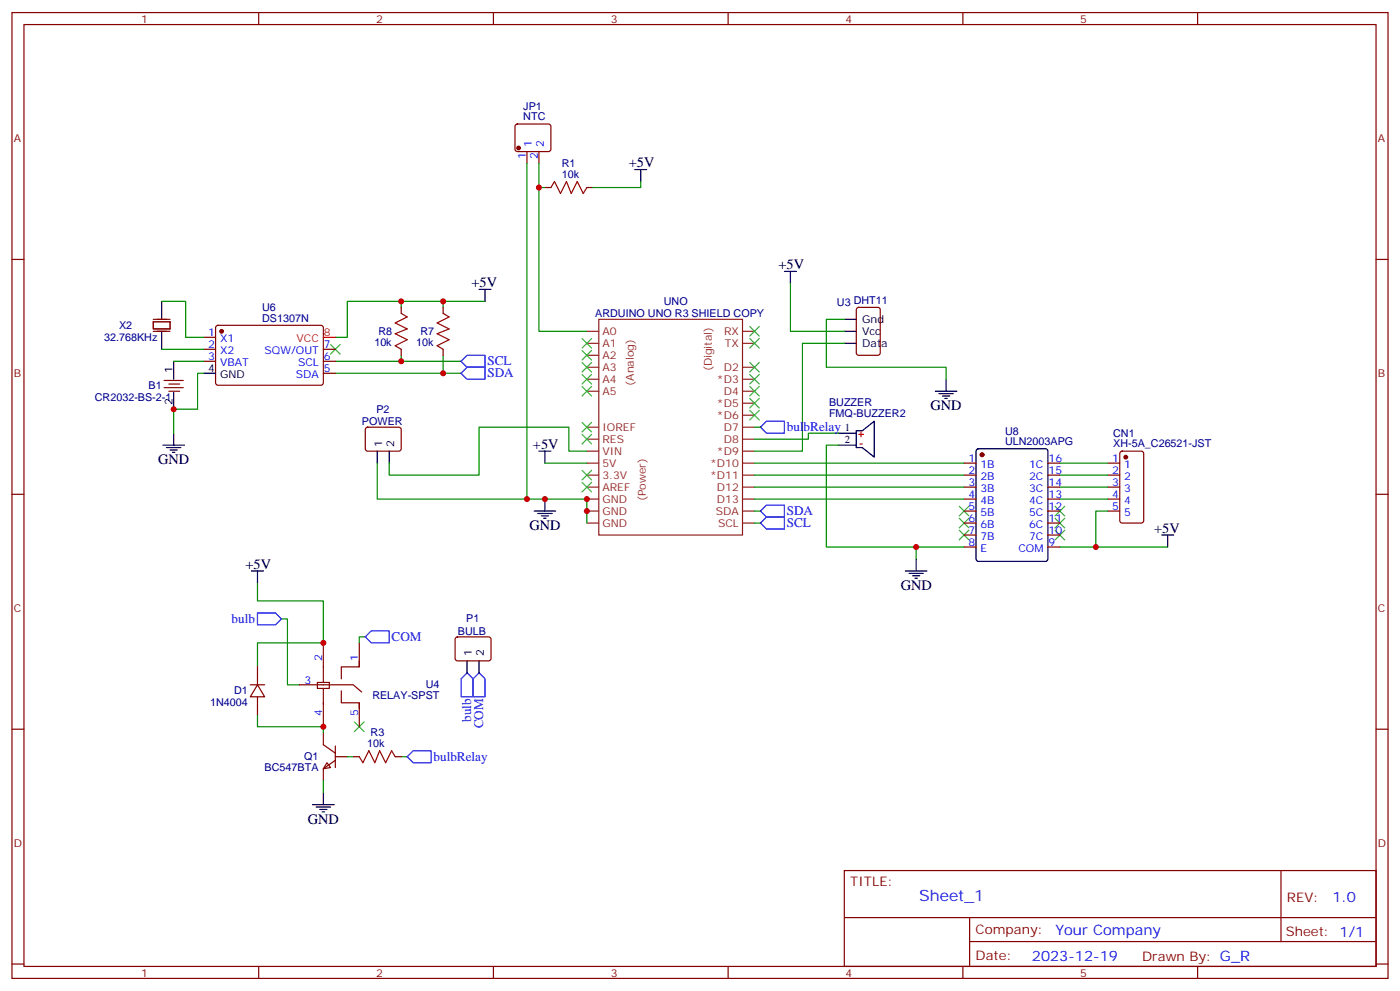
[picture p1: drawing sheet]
<svg xmlns="http://www.w3.org/2000/svg" width="412mm" height="292mm" viewBox="0 0 412 292" stroke-linecap="round" stroke-linejoin="round" font-family="sans-serif">
<g fill="none" stroke="#870000" stroke-width=".35">
<path d="M3.5 3.7h405.4v284.3h-405.4zM7.1 7.2h398.2v277.3h-398.2zM76.2 3.7v3.5M145.3 3.7v3.5M214.5 3.7v3.5M283.6 3.7v3.5M352.8 3.7v3.5M151.9 36.7l.5-.2h9.2l.5 .2 .2 .5-.1 7-.6 .4h-9.5l-.4-.7v-6.7zM155.2 44.6v3.6M158.7 44.6v3.6M160.5 55.2h1.8M172.9 55.2h1.7"/>
<path d="M3.5 76.4h3.6M405.3 76.4h3.6M60 99.3h3.5M63.7 96l.5-.2h30.6l.4 .7v16.5l-.7 .4h-30.6l-.4-.7v-16.2zM118.2 90.5v1.8M130.5 90.5v1.8M252.5 90.7l.4-.2h5.7l.6 .4 .1 13-.5 .6-5.9 .1-.6-.5-.1-12.9zM48.3 112h5.7M48.3 114.1h5.7M49.7 113.1h3.2M49.7 115.2h3.2M60 102.8h3.5"/>
<path d="M60 106.4h3.5M95.2 102.8h3.6M95.2 106.4h3.6M95.2 109.9h3.6M118.2 102.8v1.8M130.5 102.8v1.8M107.8 126l.5-.2h9.4l.5 .7-.1 5.9-.6 .4h-9.5l-.4-.7v-5.6zM284 136.3h3.5M284 139.9h3.5M308.7 136.3h3.5M308.7 139.9h3.5M326.3 136.3h3.5"/>
<path d="M326.3 139.9h3.5M330.1 133l.5-.2h5.6l.6 .5 .1 20-.5 .6-5.8 .1-.7-.5-.1-20zM3.5 145.5h3.6M284 143.4h3.5M284 146.9h3.5M284 150.5h3.5M284 154h3.5M284 157.5h3.5M308.7 143.4h3.5M308.7 146.9h3.5M308.7 150.5h3.5M308.7 154h3.5"/>
<path d="M308.7 157.5h3.5M326.3 143.4h3.5M326.3 146.9h3.5M326.3 150.5h3.5M405.3 145.5h3.6M284 161h3.5M308.7 161h3.5M75.8 196.3v5.3M95.2 189.3v11.6M105.8 194.6v1.7h-5.3v3.5M105.8 189.3v7M134.3 187.7l.5-.2 9.4 .1 .4 .6v5.9l-.7 .5-9.4-.1-.4-.6v-5.7z"/>
<path d="M3.5 214.7h3.6M73.7 201.6h4.3M75.8 201.6l2.2 3.5h-4.3zM75.8 205.1v5.3M88.2 201.6h15.9l2.4 2.1M93.5 200.9h3.5v1.8h-3.5zM95.2 202.7v11.3M95.2 215.7v3.6l3.6 2.4M98.8 219.6v6.4M100.5 203.4v3.5h5.3v1.8M105.8 206.9v7.1M405.3 214.7h3.6"/>
<path d="M96.3 224.5l1.1 1.5-2.2 .3zM98.8 223.8l-3.6 2.5v3.5M98.8 222.8h3.5M104.1 222.8h1.7M116.4 222.8h1.8M248.7 256.3h156.6v28.2h-156.6zM377.3 256.3v20.9M248.7 270.1h156.5M285.6 277.2h119.6M285.6 270.1v14.2M3.5 283.8h3.6M76.2 284.5v3.5"/>
<path d="M145.3 284.5v3.5M214.5 284.5v3.5M283.6 284.5v3.5M352.8 284.5v3.5M405.3 283.8h3.6"/>
</g>
<g fill="#870000" stroke="#870000" stroke-width=".35">
<circle cx="331.6" cy="134.6" r=".53"/>
<circle cx="289.3" cy="133.9" r=".53"/>
<circle cx="65.3" cy="97.5" r=".53"/>
<circle cx="152.8" cy="43.6" r=".53"/>
</g>
<g fill="none" stroke="#3c3" stroke-width=".35">
<path d="M171.4 99.7l2.9 2.8M174.3 99.7l-2.9 2.8M220.8 99.7l2.9 2.8M220.8 96.1l2.9 2.9M223.7 99.7l-2.9 2.8M223.7 96.1l-2.9 2.9M97.4 101.4l2.8 2.8M100.2 101.4l-2.8 2.8M171.4 103.2l2.9 2.8M171.4 106.7l2.9 2.8M171.4 110.2l2.9 2.9M171.4 113.8l2.9 2.8"/>
<path d="M174.3 103.2l-2.9 2.8M174.3 106.7l-2.9 2.8M174.3 110.2l-2.9 2.9M174.3 113.8l-2.9 2.8M220.8 117.3l2.9 2.8M220.8 113.8l2.9 2.8M220.8 106.7l2.9 2.8M220.8 110.2l2.9 2.9M223.7 117.3l-2.9 2.8M223.7 113.8l-2.9 2.8M223.7 106.7l-2.9 2.8M223.7 110.2l-2.9 2.9"/>
<path d="M171.4 124.4l2.9 2.8M171.4 127.9l2.9 2.8M171.4 138.5l2.9 2.8M174.3 124.4l-2.9 2.8M174.3 127.9l-2.9 2.8M174.3 138.5l-2.9 2.8M220.8 120.8l2.9 2.8M223.7 120.8l-2.9 2.8M171.4 142l2.9 2.8M174.3 142l-2.9 2.8M282.6 156.1l2.8 2.8M282.6 152.6l2.8 2.8"/>
<path d="M282.6 149l2.8 2.9M285.4 156.1l-2.8 2.8M285.4 152.6l-2.8 2.8M285.4 149l-2.8 2.9M310.8 156.1l2.8 2.8M310.8 152.6l2.8 2.8M310.8 149l2.8 2.9M313.6 156.1l-2.8 2.8M313.6 152.6l-2.8 2.8M313.6 149l-2.8 2.9M104.4 212.5l2.8 2.9M107.2 212.5l-2.8 2.9"/>
</g>
<g fill="none" stroke="#008700" stroke-width=".35">
<path d="M155.2 48.2v98.7M158.7 48.2v49.3h14.2M158.7 55.2h1.8M188.7 53.4v1.8h-14.1M47.6 88.7h7.1v10.6h5.3M118.2 88.7v1.8M130.5 88.7v1.8M142.9 88.7h-40.6v10.6h-3.5M232.8 83.4v14.1h15.9M248.7 94h-5.3v14.1h35.3v3.6M47.6 102.8h12.4M51.2 106.4h8.8"/>
<path d="M60 109.9h-1.8v10.6h-7v7M98.8 109.9h37M98.8 106.4h37M118.2 104.6v1.8M130.5 104.6v5.3M248.7 101.1h-12.3v31.7h-14.2M111.1 136.3v10.6h61.8v7.1M160.5 136.3h12.4M172.9 132.8h-5.3v-7h-26.5v14.1h-26.4v-3.6M222.2 139.9h61.8M222.2 136.3h61.8M222.2 125.8h1.8"/>
<path d="M246.9 131.1h-3.5v29.9h26.5M246.9 127.5h-8.8v1.8h-15.9M312.2 139.9h14.1M312.2 136.3h14.1M222.2 146.9h61.8M222.2 143.4h61.8M222.2 154h1.8M222.2 150.5h1.8M312.2 146.9h14.1M312.2 143.4h14.1M326.3 150.5h-3.5v10.5h21.2M75.8 171.6v5.3h19.4v12.4h-19.4v7"/>
<path d="M284 161h-14.1v3.6M312.2 161h10.6M82.9 182.2h1.8v19.4h3.5M107.6 187.5h-1.8v1.8M75.8 210.4v3.6h19.4v1.7M95.2 229.8v3.6M102.3 222.8h1.8M118.2 222.8h1.7"/>
</g>
<g fill="none" stroke="#000" stroke-width=".35">
<path d="M187 49.9h3.5M188.7 49.9v3.5M231.1 79.9h3.5M232.8 79.9v3.5M47.6 88.7v5.3M47.6 97.5v5.3M141.1 85.2h3.5M142.9 85.2v3.5M248.7 94h3.5M248.7 97.5h3.5M51.2 106.4v5.3M51.2 115.5v5"/>
<path d="M60 109.9h3.5M248.7 101.1h3.5M275.5 115.2h6.4M276.6 115.9h4.2M277.6 116.6h2.2M278.3 117.3h.7M278.7 111.7v3.5M48 131.1h6.3M49 131.8h4.3M50.1 132.5h2.1M50.8 133.2h.7M51.2 127.5v3.6"/>
<path d="M111.1 132.8v3.5M114.7 132.8v3.5M158.7 132.8h3.6M160.5 132.8v3.5M246.9 131.1h5.3M246.9 127.5h5.3M252.2 126.8h1.8l3.5-2.8v10.6l-3.5-2.8h-1.8zM287.7 132.3l.5-.2h19.8l.6 .4 .1 32.1-.5 .6-20 .1-.6-.5-.1-32zM157.3 150.5h6.4M158.4 151.2h4.2M159.5 151.9h2.1M160.2 152.6h.7"/>
<path d="M160.5 146.9v3.6M342.2 157.5h3.5M344 157.5v3.5M74.1 168.1h3.5M75.8 168.1v3.5M266.7 168.1h6.3M267.8 168.8h4.2M268.8 169.5h2.1M269.5 170.2h.7M269.9 164.6v3.5M137.6 194.6v3.5M141.1 194.6v3.5"/>
<path d="M92.1 236.9h6.3M93.1 237.6h4.3M94.2 238.3h2.1M94.9 239h.7M95.2 233.4v3.5"/>
</g>
<path d="M162.3 55.2l1-1.8 1.8 3.6 1.8-3.6 1.4 3.6 1.7-3.6 1.8 3.6 1.1-1.8M118.2 92.3l1.7 1-3.5 1.8 3.5 1.7-3.5 1.4 3.5 1.8-3.5 1.8 1.8 1M130.5 92.3l1.8 1-3.5 1.8 3.5 1.7-3.5 1.4 3.5 1.8-3.5 1.8 1.7 1M105.8 222.8l1.1 1.7 1.8-3.5 1.7 3.5 1.4-3.5 1.8 3.5 1.8-3.5 1 1.8" fill="none" stroke="#a10000" stroke-width=".35"/>
<path d="M137.6 108.1h5.3v3.6h-5.3l-1.8-1.8zM137.6 104.6h5.3v3.5h-5.3l-1.8-1.7zM224 125.8l1.8-1.8h5.3v3.5h-5.3zM224 150.5l1.8-1.8h5.3v3.5h-5.3zM225.8 152.2h5.3v3.6h-5.3l-1.8-1.8zM75.8 180.4h5.3l1.8 1.8-1.8 1.8h-5.3zM109.4 185.7h5.3v3.6h-5.3l-1.8-1.8zM137.6 198.1l1.7 1.7v5.3h-3.5v-5.3zM141.1 198.1l1.8 1.7v5.3h-3.6v-5.3zM119.9 222.8l1.8-1.8h5.3v3.5h-5.3z" fill="none" stroke="#00f" stroke-width=".35"/>
<path d="M95.2 99.3h3.6M252.9 127.9h1.5M253.3 130.7h.7M253.6 127.2v1.4" fill="none" stroke="#f00" stroke-width=".35"/>
<path d="M45.2 94.7h4.9v2.1h-4.9zM45.2 97.5h4.9M45.2 94h4.9" fill="none" stroke="#871200" stroke-width=".35"/>
<g fill="none" stroke="#8c2424" stroke-width=".35">
<path d="M172.9 97.5h3.5M176.4 94h42.3v63.5h-42.3zM218.7 97.5h3.5M172.9 101.1h3.5M172.9 108.1h3.5M172.9 111.7h3.5M172.9 115.2h3.5M172.9 104.6h3.5M218.7 101.1h3.5M218.7 108.1h3.5M218.7 111.7h3.5M218.7 115.2h3.5"/>
<path d="M218.7 118.7h3.5M172.9 125.8h3.5M172.9 129.3h3.5M172.9 132.8h3.5M172.9 136.3h3.5M172.9 139.9h3.5M218.7 122.2h3.5M218.7 125.8h3.5M218.7 129.3h3.5M218.7 132.8h3.5M218.7 136.3h3.5M218.7 139.9h3.5"/>
<path d="M172.9 143.4h3.5M172.9 146.9h3.5M172.9 150.5h3.5M172.9 154h3.5M218.7 143.4h3.5M218.7 146.9h3.5M218.7 150.5h3.5M218.7 154h3.5"/>
</g>
<g fill="#c00">
<circle cx="322.8" cy="161" r=".88"/>
<circle cx="51.2" cy="120.5" r=".88"/>
<circle cx="118.2" cy="88.7" r=".88"/>
<circle cx="118.2" cy="106.4" r=".88"/>
<circle cx="130.5" cy="88.7" r=".88"/>
<circle cx="130.5" cy="109.9" r=".88"/>
<circle cx="269.9" cy="161" r=".88"/>
<circle cx="172.9" cy="146.9" r=".88"/>
<circle cx="172.9" cy="150.5" r=".88"/>
<circle cx="160.5" cy="146.9" r=".88"/>
<circle cx="95.3" cy="214" r=".88"/>
<circle cx="95.3" cy="189.3" r=".88"/>
<circle cx="155.2" cy="146.9" r=".88"/>
<circle cx="158.8" cy="55.2" r=".88"/>
</g>
<text font-size="4.6" fill="#00f" x="270.8" y="265.3">Sheet_1</text>
<g font-size="4.2">
<text x="185.2" y="49.2">+5V</text>
<text x="229.3" y="79.2">+5V</text>
<text x="138.9" y="84.5">+5V</text>
<text x="274.1" y="120.8">GND</text>
<text x="46.6" y="136.7">GND</text>
<text x="157" y="132.1">+5V</text>
<text x="155.9" y="156.1">GND</text>
<text x="340" y="156.8">+5V</text>
<text x="72.3" y="167.4">+5V</text>
<text x="265.3" y="173.7">GND</text>
<text x="90.7" y="242.5">GND</text>
</g>
<g font-size="4.2" fill="#00f">
<text x="392.5" y="265.6">1.0</text>
<text x="310.9" y="275.1">Your Company</text>
<text x="304" y="282.9">2023-12-19</text>
</g>
<g font-size="3.9" fill="#00f">
<text x="143.6" y="107.5">SCL</text>
<text x="143.6" y="111.1">SDA</text>
<text x="231.8" y="126.9">bulbRelay</text>
<text x="231.8" y="155.2">SCL</text>
<text x="231.8" y="151.6">SDA</text>
<text x="68.2" y="183.4">bulb</text>
<text x="115.4" y="188.7">COM</text>
<text x="138.8" y="212.5" transform="rotate(-90 138.8 212.5)">bulb</text>
<text x="142.3" y="214.4" transform="rotate(-90 142.3 214.4)">COM</text>
<text x="127.7" y="224">bulbRelay</text>
</g>
<g font-size="3.9" fill="#800">
<text x="250.5" y="260.9">TITLE:</text>
<text x="379.1" y="265.6">REV:</text>
<text x="287.4" y="275.1">Company:</text>
<text x="378.7" y="275.7">Sheet: 1/1</text>
<text x="287.4" y="282.8">Date:</text>
<text x="336.4" y="282.8">Drawn By: G_R</text>
</g>
<g font-size="3.2" fill="#800">
<text x="41.6" y="6.7">1</text>
<text x="110.8" y="6.7">2</text>
<text x="179.9" y="6.7">3</text>
<text x="249.1" y="6.7">4</text>
<text x="318.2" y="6.7">5</text>
<text x="4.1" y="41.8">A</text>
<text x="405.9" y="41.8">A</text>
<text x="4.1" y="110.9">B</text>
<text x="405.9" y="110.9">B</text>
<text x="4.1" y="180.1">C</text>
<text x="405.9" y="180.1">C</text>
<text x="4.1" y="249.2">D</text>
<text x="405.9" y="249.2">D</text>
<text x="41.6" y="287.5">1</text>
<text x="110.8" y="287.5">2</text>
<text x="179.9" y="287.5">3</text>
<text x="249.1" y="287.5">4</text>
<text x="318.2" y="287.5">5</text>
</g>
<g font-size="3.2" fill="#000080">
<text x="154.2" y="35.5">NTC</text>
<text x="154.2" y="32.3">JP1</text>
<text x="165.5" y="52.4">10k</text>
<text x="165.5" y="49.2">R1</text>
<text x="195.5" y="89.8">UNO</text>
<text x="246.5" y="90">U3 DHT11</text>
<text x="77.2" y="94.7">DS1307N</text>
<text x="77.2" y="91.5">U6</text>
<text x="175.3" y="93.3">ARDUINO UNO R3 SHIELD COPY</text>
<text x="30.7" y="100.4">32.768KHz</text>
<text x="35.1" y="96.9">X2</text>
<text x="110.3" y="101.8">10k</text>
<text x="111.5" y="98.6">R8</text>
<text x="122.6" y="101.8">10k</text>
<text x="123.8" y="98.6">R7</text>
<text x="27.9" y="118.1">CR2032-BS-2-1</text>
<text x="43.7" y="114.6">B1</text>
<text x="244.2" y="119.7">BUZZER</text>
<text x="106.6" y="125.1">POWER</text>
<text x="110.9" y="121.5">P2</text>
<text x="244.2" y="122.9">FMQ-BUZZER2</text>
<text x="296.1" y="131.1">ULN2003APG</text>
<text x="296.1" y="128">U8</text>
<text x="327.9" y="131.6">XH-5A_C26521-JST</text>
<text x="327.9" y="128.5">CN1</text>
<text x="137.3" y="183.3">P1</text>
<text x="134.9" y="186.8">BULB</text>
<text x="125.4" y="202.7">U4</text>
<text x="61.9" y="207.7">1N4004</text>
<text x="69" y="204.5">D1</text>
<text x="109.7" y="205.9">RELAY-SPST</text>
<text x="108.1" y="220">10k</text>
<text x="109.2" y="216.8">R3</text>
<text x="78" y="227">BC547BTA</text>
<text x="89.6" y="223.8">Q1</text>
</g>
<g font-size="3.2" fill="#00f">
<text x="154.9" y="46.8" transform="rotate(-90 154.9 46.8)">1</text>
<text x="156.6" y="43.3" transform="rotate(-90 156.6 43.3)">1</text>
<text x="158.4" y="46.8" transform="rotate(-90 158.4 46.8)">2</text>
<text x="160.2" y="43.3" transform="rotate(-90 160.2 43.3)">2</text>
<text x="61.3" y="99">1</text>
<text x="64.8" y="100.7">X1</text>
<text x="61.3" y="102.5">2</text>
<text x="61.3" y="106">3</text>
<text x="64.8" y="104.2">X2</text>
<text x="64.8" y="107.8">VBAT</text>
<text x="77.9" y="104.2">SQW/OUT</text>
<text x="87.8" y="107.8">SCL</text>
<text x="95.4" y="106">6</text>
<text x="95.4" y="102.5">7</text>
<text x="87.2" y="111.3">SDA</text>
<text x="95.4" y="109.5">5</text>
<text x="285.3" y="136">1</text>
<text x="288.8" y="137.8">1B</text>
<text x="303.1" y="137.8">1C</text>
<text x="308.9" y="136">16</text>
<text x="327.7" y="136">1</text>
<text x="331.2" y="137.8">1</text>
<text x="285.3" y="139.5">2</text>
<text x="285.3" y="143.1">3</text>
<text x="288.8" y="141.3">2B</text>
<text x="303.1" y="141.3">2C</text>
<text x="308.9" y="143.1">14</text>
<text x="308.9" y="139.5">15</text>
<text x="327.7" y="139.5">2</text>
<text x="327.7" y="143.1">3</text>
<text x="331.2" y="141.3">2</text>
<text x="285.3" y="146.6">4</text>
<text x="288.8" y="144.8">3B</text>
<text x="288.8" y="148.3">4B</text>
<text x="303.1" y="148.3">4C</text>
<text x="303.1" y="144.8">3C</text>
<text x="308.9" y="146.6">13</text>
<text x="327.7" y="146.6">4</text>
<text x="331.2" y="144.8">3</text>
<text x="331.2" y="148.3">4</text>
<text x="285.3" y="150.1">5</text>
<text x="285.3" y="153.6">6</text>
<text x="288.8" y="151.9">5B</text>
<text x="288.8" y="155.4">6B</text>
<text x="303.1" y="155.4">6C</text>
<text x="303.1" y="151.9">5C</text>
<text x="308.9" y="153.6">11</text>
<text x="308.9" y="150.1">12</text>
<text x="327.7" y="150.1">5</text>
<text x="331.2" y="151.9">5</text>
<text x="285.3" y="157.2">7</text>
<text x="285.3" y="160.7">8</text>
<text x="288.8" y="158.9">7B</text>
<text x="303.1" y="158.9">7C</text>
<text x="308.9" y="160.7">9</text>
<text x="308.9" y="157.2">10</text>
<text x="288.8" y="162.5">E</text>
<text x="300" y="162.5">COM</text>
<text x="94.9" y="194.6" transform="rotate(-90 94.9 194.6)">2</text>
<text x="105.5" y="194.6" transform="rotate(-90 105.5 194.6)">1</text>
<text x="89.7" y="201.3">3</text>
<text x="94.9" y="210.7" transform="rotate(-90 94.9 210.7)">4</text>
<text x="105.5" y="210.7" transform="rotate(-90 105.5 210.7)">5</text>
</g>
<g font-size="3.2">
<text x="254" y="95.1">Gnd</text>
<text x="254" y="98.6">Vcc</text>
<text x="254" y="102.1">Data</text>
<text x="50.8" y="109.9" transform="rotate(-90 50.8 109.9)">1</text>
<text x="61.3" y="109.5">4</text>
<text x="64.8" y="111.3">GND</text>
<text x="50.8" y="119.3" transform="rotate(-90 50.8 119.3)">2</text>
<text x="112.5" y="131.5" transform="rotate(-90 112.5 131.5)">1</text>
<text x="116.1" y="131.5" transform="rotate(-90 116.1 131.5)">2</text>
<text x="248.9" y="130.4">2</text>
<text x="248.9" y="126.8">1</text>
<text x="139" y="193.3" transform="rotate(-90 139 193.3)">1</text>
<text x="142.5" y="193.3" transform="rotate(-90 142.5 193.3)">2</text>
</g>
<g font-size="3.2" fill="#f00">
<text x="87.3" y="100.7">VCC</text>
<text x="95.4" y="99">8</text>
</g>
<g font-size="3.2" fill="#8d2323">
<text x="177.4" y="98.6">A0</text>
<text x="213.3" y="98.6">RX</text>
<text x="177.4" y="102.1">A1</text>
<text x="177.4" y="105.7">A2</text>
<text x="213.5" y="102.1">TX</text>
<text x="177.4" y="109.2">A3</text>
<text x="177.4" y="112.7">A4</text>
<text x="186.7" y="113.6" transform="rotate(-90 186.7 113.6)">(Analog)</text>
<text x="209.6" y="109.3" transform="rotate(-90 209.6 109.3)">(Digital)</text>
<text x="211.2" y="112.7">*D3</text>
<text x="213.2" y="109.2">D2</text>
<text x="177.4" y="116.2">A5</text>
<text x="211.2" y="119.8">*D5</text>
<text x="213.2" y="116.2">D4</text>
<text x="211.2" y="123.3">*D6</text>
<text x="177.4" y="130.4">RES</text>
<text x="177.4" y="126.8">IOREF</text>
<text x="213.2" y="126.8">D7</text>
<text x="213.2" y="130.4">D8</text>
<text x="177.4" y="133.9">VIN</text>
<text x="177.4" y="137.4">5V</text>
<text x="209.2" y="137.4">*D10</text>
<text x="211.2" y="133.9">*D9</text>
<text x="177.4" y="140.9">3.3V</text>
<text x="209.2" y="140.9">*D11</text>
<text x="177.4" y="144.5">AREF</text>
<text x="177.4" y="148">GND</text>
<text x="190.2" y="147.5" transform="rotate(-90 190.2 147.5)">(Power)</text>
<text x="211.2" y="144.5">D12</text>
<text x="211.2" y="148">D13</text>
<text x="177.4" y="151.5">GND</text>
<text x="177.4" y="155">GND</text>
<text x="210.9" y="151.5">SDA</text>
<text x="211.5" y="155">SCL</text>
</g>
</svg>
